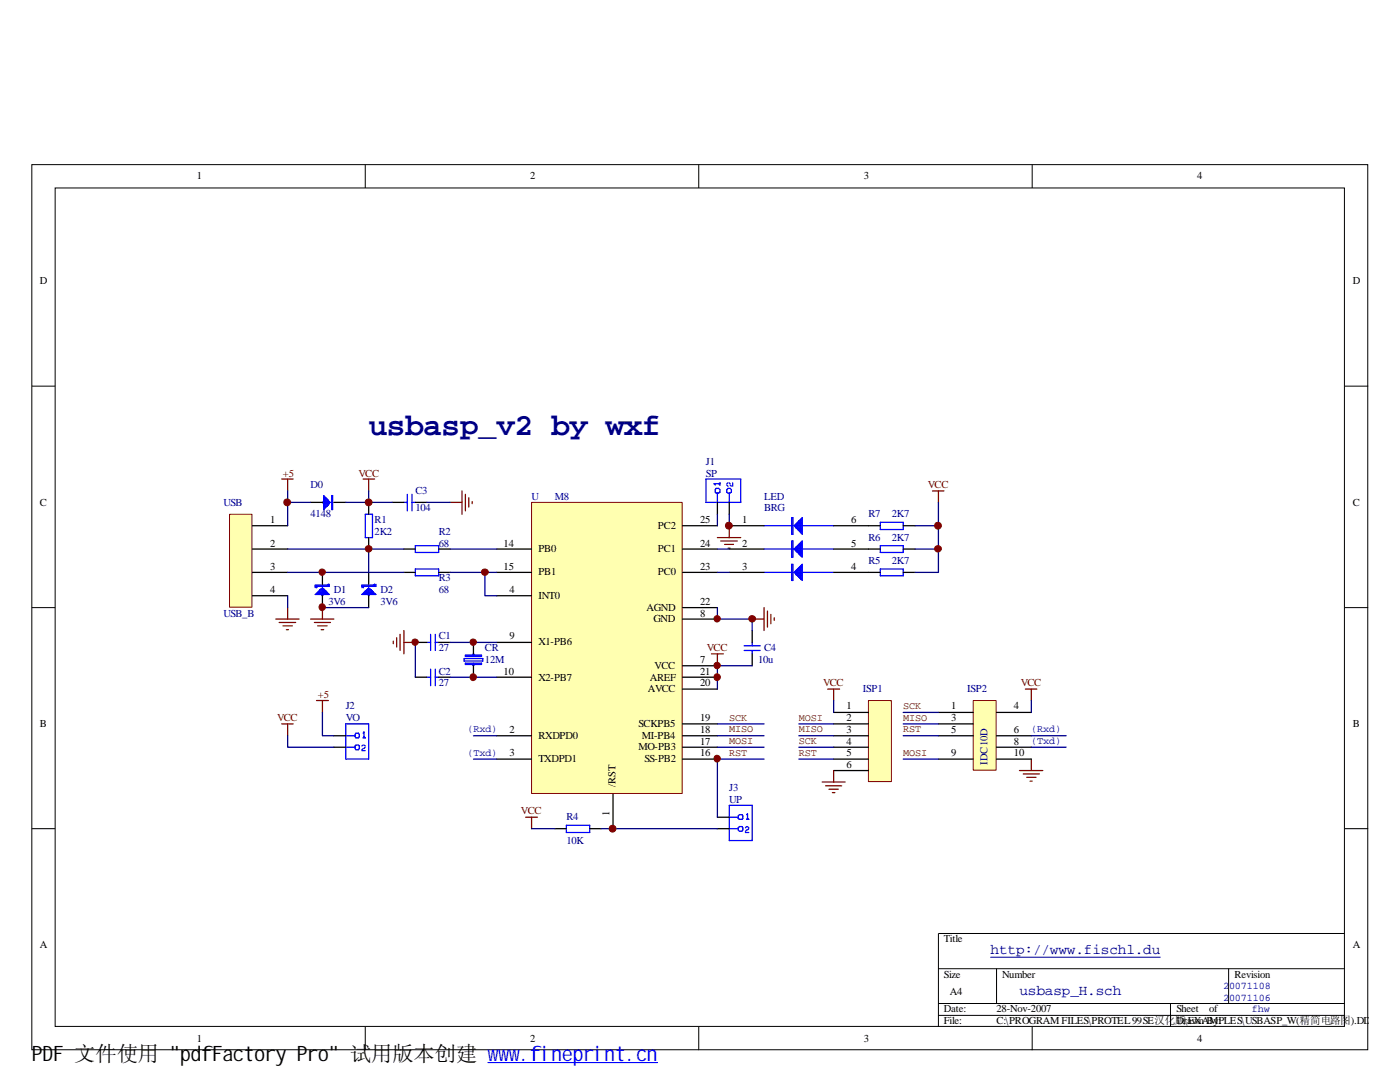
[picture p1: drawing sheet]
<svg xmlns="http://www.w3.org/2000/svg" width="279mm" height="216mm" viewBox="0 0 279 216" stroke-linecap="round" stroke-linejoin="round" font-family="sans-serif">
<g fill="none" stroke="#000" stroke-width=".2">
<path d="M6.3 32.9h266.7v176.6h-266.7zM11 37.5h257.3v167.3h-257.3zM72.9 32.9v4.6M139.4 32.9v4.6M206 32.9v4.6M6.3 77h4.7M268.4 77h4.6M6.3 121.2h4.7M268.4 121.2h4.6M6.3 165.4h4.7M268.4 165.4h4.6M187.3 193.3h81.1"/>
<path d="M198.9 193.3v6.9M245.2 193.3v6.9M268.4 186.3h-81.1v18.6M72.9 204.9v4.6M139.4 204.9v4.6M187.3 200.2h81.1M187.3 202.6h81.1M206 204.9v4.6M233.6 200.2v4.7"/>
</g>
<path d="M175.7 104.2h4.6v1.5h-4.6z" fill="none" stroke="#00f" stroke-width=".25"/>
<path d="M173.3 104.9h2.4M180.3 104.9h2.3" fill="none" stroke="#000" stroke-width=".25"/>
<path d="M62 123.5h4.6M62.7 124.2h3.3M63.4 124.9h1.9M64.1 125.6h.5M64.3 121.2v2.3M203.5 153.8h4.6M204.2 154.4h3.2M204.9 155.1h1.9M205.6 155.9h.4M205.8 151.5v2.3" fill="none" stroke="#800000" stroke-width=".25"/>
<path d="M194.3 139.9h4.5v13.8h-4.5z" fill="#ffffb0"/>
<path d="M194.2 139.8h4.6v13.9h-4.6z" fill="none" stroke="#800000" stroke-width=".2"/>
<path d="M187.3 142.2h6.9M187.3 144.4h6.9M187.3 146.8h6.9M187.3 151.5h6.9M198.9 142.2h6.9M198.9 146.8h6.9M198.9 149.1h6.9M198.9 151.5h6.9" fill="none" stroke="#000" stroke-width=".25"/>
<path d="M173.4 139.9h4.5v16.1h-4.5z" fill="#ffffb0"/>
<path d="M173.3 139.8h4.6v16.2h-4.6z" fill="none" stroke="#800000" stroke-width=".2"/>
<g fill="none" stroke="#000" stroke-width=".25">
<path d="M73.6 100.2v2.4M73.6 107.3v2.3M80.6 109.6h2.3M80.6 114.2h2.3M87.5 109.6h2.3M87.5 114.2h2.3M143.2 100.2v2.4M145.5 109.6h7M145.5 114.2h7M145.5 104.9h7M145.5 100.2v2.4M166.4 109.6h9.3"/>
<path d="M166.4 114.2h9.3M166.4 104.9h6.9M180.3 109.6h2.3M180.3 114.2h2.3M82.9 135.1h2.3M82.9 128.2h2.3M87.5 135.1h2.3M87.5 128.2h2.3M94.5 128.2v2.3M94.5 132.8v2.3M150.1 125.8v2.4M150.1 130.5v2.3"/>
<path d="M166.4 142.2h6.9M166.4 144.4h6.9M166.4 146.8h6.9M166.4 149.1h6.9M166.4 151.5h6.9M166.4 153.8h6.9M143.2 163.1h2.3M143.2 165.4h2.3"/>
</g>
<g fill="none" stroke="#00f" stroke-width=".25">
<path d="M140.9 95.6h6.9v4.6h-6.9zM142.9 97.5h.5l.3 .2v.5l-.3 .2h-.5l-.2-.2v-.5zM143.2 98.4v1.8M143.4 96.5l.3-.1v.4zM143.7 96.5h-1.2l.2 .3M145 96.8l.3 .2M145 97.7l.3-.2h.4l.3 .2v.5l-.3 .2h-.4l-.3-.2zM145.3 96.4l-.3 .1M145.5 96.4l.2 .1M145.5 98.4v1.8M145.7 96.8l.3 .2M146.2 96.4v.6"/>
<path d="M72.9 102.6h1.4v4.7h-1.4zM82.9 108.9h4.6v1.3h-4.6zM82.9 113.5h4.6v1.4h-4.6zM152.5 114.2h13.9M152.5 109.6h13.9M152.5 104.9h13.9M158 112.6h.2v3.2h-.2zM158 107.9h.2v3.3h-.2zM158 103.3h.2v3.3h-.2zM159.9 103.5v2.8M159.9 108.2v2.8M159.9 112.9v2.8"/>
<path d="M160.1 108.9h-.9v1.3h.9M160.1 113.5h-.9v1.4h.9M160.1 112.6v3.2l-1.6-1.6zM160.1 107.9v3.3l-1.6-1.6zM160.1 103.3v3.3l-1.6-1.7zM160.1 113h-.4v2.4h.4M160.1 113.3h-.7v1.8h.7M160.1 113.8h-1.2v.9h1.2M160.1 114h-1.4v.5h1.4M160.1 108.5h-.4v2.2h.4M160.1 108.6h-.7v1.9h.7M160.1 109.1h-1.2v1h1.2"/>
<path d="M160.1 109.4h-1.4v.4h1.4M160.1 103.8h-.4v2.3h.4M160.1 104h-.7v1.8h.7M160.1 104.2h-.9v1.5h.9M160.1 104.5h-1.2v.9h1.2M160.1 104.7h-1.4v.5h1.4M175.7 108.9h4.6v1.3h-4.6zM175.7 113.5h4.6v1.4h-4.6zM85.2 135.1h.7M85.2 128.2h.7M85.9 126.6v3.2M85.9 133.5v3.3"/>
<path d="M86.9 135.1h.6M86.9 126.6v3.2M86.9 133.5v3.3M86.9 128.2h.6M92.6 131.4h3.8v.5h-3.8zM92.9 130.7h3.2v.3h-3.2zM92.9 132.3h3.2v.3h-3.2zM94.2 132.6l.3 .2M94.5 130.5l.2 .2M94.5 130.5l-.3 .2M94.5 130.5v.5M94.5 132.3v.5"/>
<path d="M94.7 132.6l-.2 .2M148.5 128.9h3.2M148.5 129.8h3.2M150.1 128.2v.7M150.1 129.8v.7M145.5 160.7h4.6v7h-4.6zM145.5 165.4h1.8M145.5 163.1h1.8M147.3 162.8l.3-.2h.5l.2 .2v.5l-.2 .2h-.5l-.3-.2zM147.6 164.9h.5l.2 .3v.4l-.2 .3h-.5l-.3-.3v-.4zM148.8 166.1h.6M149 165.6l-.2 .3"/>
<path d="M149 164.9l-.2 .3M149 163.5l.2-.2 .2 .2zM149 162.6l.2-.2v1.1M149.2 164.9l.2 .3M149.4 165.4l-.2 .2"/>
</g>
<g fill="none" stroke="#800000" stroke-width=".25">
<path d="M143.2 107.3h4.6M143.8 107.9h3.4M144.6 108.6h1.8M145.3 109.4h.4M145.5 104.9v2.4M55 123.5h4.7M55.7 124.2h3.3M56.5 124.9h1.8M57.1 125.6h.5M57.4 121.2v2.3M164.1 156h4.6M164.8 156.8h3.2"/>
<path d="M165.4 157.5h1.9M166.1 158.2h.5M166.4 153.8v2.2"/>
</g>
<path d="M106.2 100.3h29.9v58h-29.9z" fill="#ffffb0"/>
<path d="M106.1 100.2h30v58.1h-30z" fill="none" stroke="#800000" stroke-width=".2"/>
<g fill="none" stroke="#000" stroke-width=".25">
<path d="M99.1 109.6h7M99.1 114.2h7M99.1 118.9h7M136.2 109.6h7M136.2 114.2h7M136.2 104.9h7M99.1 128.2h7M99.1 135.1h7M136.2 132.8h7M136.2 123.5h7M136.2 135.1h7M136.2 121.2h7"/>
<path d="M136.2 137.5h7M99.1 146.8h7M99.1 151.5h7M122.3 158.4v7M136.2 144.4h7M136.2 146.8h7M136.2 149.1h7M136.2 151.5h7"/>
</g>
<path d="M72.5 95.6h2.3M73.6 95.6v2.4M150.1 123.5h2.4M152.5 121.2v4.6M153.2 121.9v3.2M153.8 122.6v1.9M154.5 123.3v.5" fill="none" stroke="#800000" stroke-width=".25"/>
<path d="M45.9 102.7h4.4v18.5h-4.4z" fill="#ffffb0"/>
<path d="M45.8 102.6h4.5v18.6h-4.5z" fill="none" stroke="#800000" stroke-width=".2"/>
<g fill="none" stroke="#000" stroke-width=".25">
<path d="M50.4 104.9h7M50.4 109.6h7M50.4 114.2h7M50.4 118.9h7M62 100.2h2.3M64.3 114.2v2.4M64.3 118.9v2.3M66.6 100.2h2.4M73.6 114.2v2.4M73.6 118.9v2.3M78.2 100.2h2.4M82.9 100.2h2.3"/>
<path d="M66.6 146.8h2.4M66.6 149.1h2.4M110.7 165.4h2.3M117.7 165.4h2.3"/>
</g>
<g fill="none" stroke="#00f" stroke-width=".25">
<path d="M64.6 99.8h.9v1h-.9M64.6 99.6h.7v1.4h-.7M64.6 99.3h.4v1.9h-.4M64.8 99.1v2.3M66.2 98.9h.2v2.8h-.2zM81.3 98.6v3.3M82.2 98.6v3.3M63.2 116.8v.5l.2-.3M63.2 118.4h2.3M63.4 118.6v-.4h1.9v.4M63.7 118.6v-.7h1.3v.7M63.8 118.6v-.9h1v.9"/>
<path d="M64.1 117.5l-1.2 1.1h2.8l-1.1-1.1M64.1 117.5v1.1l.2 .3M64.1 117.5h.5M64.3 116.8v2.1M64.3 100.2l.3 .3h1.1M64.3 100.2h2.1M64.6 117.5v1.1l-.3 .3M65.3 116.8l.2-.2v.4M65.7 116.8h-2.8v.5M65.7 116.6v.4h-2.8M65.7 100.1v.4M65.7 100.1l-1.1-1.2v2.8l1.1-1.2"/>
<path d="M65.7 100.1h-1.1l-.3 .1M72.5 118.4h2.3M72.5 116.8v.5l.1-.3M72.6 118.6v-.4h1.9v.4M72.9 118.6v-.7h1.4v.7M73.2 118.6v-.9h.9v.9M73.4 117.5h.4M73.4 117.5l-1.2 1.1h2.8l-1.2-1.1M73.4 117.5v1.1l.2 .3M73.6 116.8v2.1M73.8 117.5v1.1l-.2 .3M74.5 116.8l.3-.2v.4"/>
<path d="M75 116.8h-2.8v.5M75 116.6v.4h-2.8M80.6 100.2h.7M82.2 100.2h.7M69 144.4h4.6v7.1h-4.6zM69 149.1h1.9M69 146.8h1.9M70.9 148.8l.1-.1h.5l.2 .1v.6l-.2 .2h-.5l-.1-.2zM71 146.3h.5l.2 .3v.4l-.2 .2h-.5l-.1-.2v-.4zM72.2 149.8h.7M72.5 146.3l.1-.3v1.2M72.5 149.4l-.3 .2"/>
<path d="M72.5 148.7l-.3 .1M72.6 147l.3 .2h-.4zM72.6 148.7l.3 .1M72.9 149.1l-.3 .3M113 164.7h4.7v1.4h-4.7z"/>
</g>
<g fill="none" stroke="#800000" stroke-width=".25">
<path d="M56.2 95.6h2.3M57.4 95.6v2.4M92.2 98v4.6M92.9 98.6v3.3M93.6 99.3v1.9M186.1 98h2.3M187.3 98v2.2M89.8 100.2h2.4M94.2 100.1v.4M63.2 139.8h2.3M64.3 139.8v2.4M78.5 127.9v.5"/>
<path d="M79.2 127.3v1.8M79.8 126.6v3.2M80.6 125.8v4.7M80.6 128.2h2.3M142 130.5h2.4M143.2 130.5v2.3M165.2 137.5h2.4M166.4 137.5v2.3M204.6 137.5h2.3M205.8 137.5v2.3M56.2 144.4h2.3M57.4 144.4v2.4"/>
<path d="M104.9 163.1h2.4M106.1 163.1v2.3"/>
</g>
<path d="M197.7 191h33.9" fill="none" stroke="#000080" stroke-width=".2"/>
<g fill="none" stroke="#000080" stroke-width=".25">
<path d="M57.4 98v6.9M73.6 98v2.2h-4.6M57.4 109.6h23.2M57.4 114.2h23.2M57.4 118.9v2.3M57.4 100.2h4.6M73.6 109.6v4.6M73.6 100.2h4.6M85.2 100.2h4.6M89.8 114.2h7v4.7h2.3M89.8 109.6h9.3M96.8 114.2h2.3"/>
<path d="M143.2 109.6h2.3M143.2 102.6v2.3M143.2 114.2h2.3M145.5 102.6v2.3M182.6 109.6h4.7M182.6 104.9h4.7M187.3 100.2v14h-4.7M64.3 121.2h9.3M82.9 128.2v6.9M89.8 128.2h9.3M89.8 135.1h9.3M143.2 121.2v2.3h6.9v2.3"/>
<path d="M150.1 132.8h-6.9v4.7M166.4 139.8v2.4M205.8 139.8v2.4M57.4 146.8v2.3h9.2M64.3 142.2v4.6h2.3M94.5 146.8h4.6M94.5 151.5h4.6M143.2 149.1h9.3M143.2 146.8h9.3M143.2 144.4h9.3M152.5 151.5h-9.3v11.6M159.4 149.1h7"/>
<path d="M159.4 146.8h7M159.4 151.5h7M159.4 144.4h7M180.3 146.8h7M180.3 151.5h7M180.3 144.4h7M180.3 142.2h7M205.8 149.1h7M205.8 146.8h7M106.1 165.4h4.6M120 165.4h23.2"/>
</g>
<g fill="#800000" stroke="#800000" stroke-width=".2">
<circle cx="143.1" cy="123.5" r=".64"/>
<circle cx="150.1" cy="123.5" r=".66"/>
<circle cx="57.3" cy="100.2" r=".68"/>
<circle cx="73.6" cy="100.2" r=".68"/>
<circle cx="64.3" cy="114.2" r=".64"/>
<circle cx="64.3" cy="121.1" r=".66"/>
<circle cx="73.6" cy="109.5" r=".66"/>
<circle cx="96.8" cy="114.2" r=".66"/>
<circle cx="94.4" cy="128.1" r=".64"/>
<circle cx="94.4" cy="135.1" r=".66"/>
<circle cx="143.1" cy="135.1" r=".66"/>
<circle cx="143.1" cy="132.8" r=".64"/>
<circle cx="122.3" cy="165.3" r=".68"/>
<circle cx="143.1" cy="151.4" r=".66"/>
<circle cx="145.5" cy="104.9" r=".68"/>
<circle cx="82.8" cy="128.1" r=".64"/>
<circle cx="187.2" cy="109.5" r=".66"/>
<circle cx="187.2" cy="104.9" r=".68"/>
</g>
<path d="M97.4 212h33.8M97.4 212.1h33.8" fill="none" stroke="#00f" stroke-width=".2"/>
<text font-size="6.2" fill="#000080" x="73.6" y="86.8">usbasp_v2 by wxf</text>
<text font-size="4.2" x="6.3" y="211.7">PDF 文件使用 &quot;pdfFactory Pro&quot; 试用版本创建 www.fineprint.cn</text>
<g font-size="2.9" fill="#000080">
<text x="197.7" y="190.3">http://www.fischl.du</text>
<text x="203.5" y="198.5">usbasp_H.sch</text>
</g>
<g font-size="2.1">
<text x="39.3" y="35.8">1</text>
<text x="105.8" y="35.8">2</text>
<text x="172.4" y="35.8">3</text>
<text x="238.9" y="35.8">4</text>
<text x="8" y="56.7">D</text>
<text x="270" y="56.7">D</text>
<text x="8" y="100.9">C</text>
<text x="270" y="100.9">C</text>
<text x="53.9" y="104.4">1</text>
<text x="131.3" y="105.6">PC2</text>
<text x="139.7" y="104.4">25</text>
<text x="148.1" y="104.4">1</text>
<text x="169.8" y="104.4">6</text>
<text x="53.9" y="109.1">2</text>
<text x="53.9" y="113.7">3</text>
<text x="100.5" y="109.1">14</text>
<text x="100.5" y="113.7">15</text>
<text x="107.4" y="110.2">PB0</text>
<text x="131.3" y="110.2">PC1</text>
<text x="139.7" y="113.7">23</text>
<text x="139.7" y="109.1">24</text>
<text x="148.1" y="109.1">2</text>
<text x="148.1" y="113.7">3</text>
<text x="169.8" y="109.1">5</text>
<text x="169.8" y="113.7">4</text>
<text x="53.9" y="118.4">4</text>
<text x="101.7" y="118.4">4</text>
<text x="107.4" y="114.8">PB1</text>
<text x="107.4" y="119.5">INT0</text>
<text x="131.3" y="114.8">PC0</text>
<text x="129" y="121.8">AGND</text>
<text x="130.4" y="124.1">GND</text>
<text x="139.7" y="123">8</text>
<text x="139.7" y="120.6">22</text>
<text x="101.7" y="127.6">9</text>
<text x="107.4" y="128.8">X1-PB6</text>
<text x="100.5" y="134.6">10</text>
<text x="107.4" y="135.8">X2-PB7</text>
<text x="129.7" y="135.8">AREF</text>
<text x="130.6" y="133.4">VCC</text>
<text x="139.7" y="132.2">7</text>
<text x="139.7" y="134.6">21</text>
<text x="139.7" y="136.9">20</text>
<text x="129.3" y="138.1">AVCC</text>
<text x="139.7" y="143.9">19</text>
<text x="168.9" y="141.6">1</text>
<text x="168.9" y="143.9">2</text>
<text x="189.8" y="141.6">1</text>
<text x="189.8" y="143.9">3</text>
<text x="202.4" y="141.6">4</text>
<text x="8" y="145">B</text>
<text x="101.7" y="146.2">2</text>
<text x="107.4" y="147.4">RXDPD0</text>
<text x="127.4" y="145">SCKPB5</text>
<text x="127.4" y="149.7">MO-PB3</text>
<text x="128.1" y="147.4">MI-PB4</text>
<text x="139.7" y="146.2">18</text>
<text x="139.7" y="148.6">17</text>
<text x="168.9" y="146.2">3</text>
<text x="168.9" y="148.6">4</text>
<text x="189.8" y="146.2">5</text>
<text x="202.4" y="146.2">6</text>
<text x="202.4" y="148.6">8</text>
<text x="270" y="145">B</text>
<text x="101.7" y="150.9">3</text>
<text x="107.4" y="152.1">TXDPD1</text>
<text x="128.6" y="152.1">SS-PB2</text>
<text x="139.7" y="150.9">16</text>
<text x="168.9" y="150.9">5</text>
<text x="168.9" y="153.2">6</text>
<text x="189.8" y="150.9">9</text>
<text x="202.4" y="150.9">10</text>
<text x="122.9" y="157" transform="rotate(-90 122.9 157)">/RST</text>
<text x="121.7" y="162.8" transform="rotate(-90 121.7 162.8)">1</text>
<text x="8" y="189.2">A</text>
<text x="188.4" y="188">Title</text>
<text x="270" y="189.2">A</text>
<text x="188.4" y="195.1">Size</text>
<text x="200" y="195.1">Number</text>
<text x="246.4" y="195.1">Revision</text>
<text x="188.4" y="202">Date:</text>
<text x="189.6" y="198.5">A4</text>
<text x="198.9" y="202">28-Nov-2007</text>
<text x="234.8" y="202">Sheet</text>
<text x="241.3" y="202">of</text>
<text x="39.3" y="207.9">1</text>
<text x="105.8" y="207.9">2</text>
<text x="172.4" y="207.9">3</text>
<text x="188.4" y="204.4">File:</text>
<text x="198.9" y="204.4">C:\PROGRAM FILES\PROTEL99SE汉化版\EXAMPLES\USBASP_W(精简电路图).DDB</text>
<text x="234.8" y="204.4">Drawn By:</text>
<text x="238.9" y="207.9">4</text>
</g>
<g font-size="2.1" fill="#800000">
<text x="56.5" y="95.1">+5</text>
<text x="71.5" y="95.1">VCC</text>
<text x="185.2" y="97.4">VCC</text>
<text x="141.1" y="130">VCC</text>
<text x="164.3" y="136.9">VCC</text>
<text x="203.7" y="136.9">VCC</text>
<text x="55.3" y="143.9">VCC</text>
<text x="63.4" y="139.3">+5</text>
<text x="104" y="162.5">VCC</text>
</g>
<g font-size="2.1" fill="#000080">
<text x="140.9" y="92.8">J1</text>
<text x="140.9" y="95.1">SP</text>
<text x="44.6" y="100.9">USB</text>
<text x="62" y="97.4">D0</text>
<text x="82.9" y="98.6">C3</text>
<text x="106.1" y="99.7">U</text>
<text x="110.7" y="99.7">M8</text>
<text x="152.5" y="99.7">LED</text>
<text x="62" y="103.2">4148</text>
<text x="74.8" y="104.4">R1</text>
<text x="74.8" y="106.7">2K2</text>
<text x="82.9" y="102">104</text>
<text x="87.5" y="106.7">R2</text>
<text x="152.5" y="102">BRG</text>
<text x="173.3" y="103.2">R7</text>
<text x="173.3" y="107.9">R6</text>
<text x="178" y="103.2">2K7</text>
<text x="178" y="107.9">2K7</text>
<text x="87.5" y="109.1">68</text>
<text x="173.3" y="112.5">R5</text>
<text x="178" y="112.5">2K7</text>
<text x="66.6" y="118.4">D1</text>
<text x="75.9" y="118.4">D2</text>
<text x="87.5" y="116">R3</text>
<text x="87.5" y="118.4">68</text>
<text x="44.6" y="123">USB_B</text>
<text x="65.5" y="120.6">3V6</text>
<text x="75.9" y="120.6">3V6</text>
<text x="87.5" y="127.6">C1</text>
<text x="87.5" y="130">27</text>
<text x="96.8" y="130">CR</text>
<text x="152.5" y="130">C4</text>
<text x="87.5" y="134.6">C2</text>
<text x="87.5" y="136.9">27</text>
<text x="96.8" y="132.2">12M</text>
<text x="151.3" y="132.2">10u</text>
<text x="69" y="141.6">J2</text>
<text x="69" y="143.9">VO</text>
<text x="172.2" y="138.1">ISP1</text>
<text x="193" y="138.1">ISP2</text>
<text x="197.1" y="152.6" transform="rotate(-90 197.1 152.6)">IDC10D</text>
<text x="145.5" y="157.8">J3</text>
<text x="145.5" y="160.2">UP</text>
<text x="113" y="163.7">R4</text>
<text x="113" y="168.3">10K</text>
</g>
<g font-size="2" fill="#800000">
<text x="145.5" y="143.8">SCK</text>
<text x="159.4" y="143.8">MOSI</text>
<text x="180.3" y="141.5">SCK</text>
<text x="180.3" y="143.8">MISO</text>
<text x="145.5" y="148.5">MOSI</text>
<text x="145.5" y="146.1">MISO</text>
<text x="159.4" y="148.5">SCK</text>
<text x="159.4" y="146.1">MISO</text>
<text x="180.3" y="146.1">RST</text>
<text x="145.5" y="150.8">RST</text>
<text x="159.4" y="150.8">RST</text>
<text x="180.3" y="150.8">MOSI</text>
</g>
<g font-size="2" fill="#000080">
<text x="93.3" y="146.1">(Rxd)</text>
<text x="205.8" y="146.1">(Rxd)</text>
<text x="205.8" y="148.5">(Txd)</text>
<text x="93.3" y="150.8">(Txd)</text>
<text x="244.1" y="197.3">20071108</text>
<text x="244.1" y="199.6">20071106</text>
<text x="249.9" y="201.9">fhw</text>
</g>
</svg>
